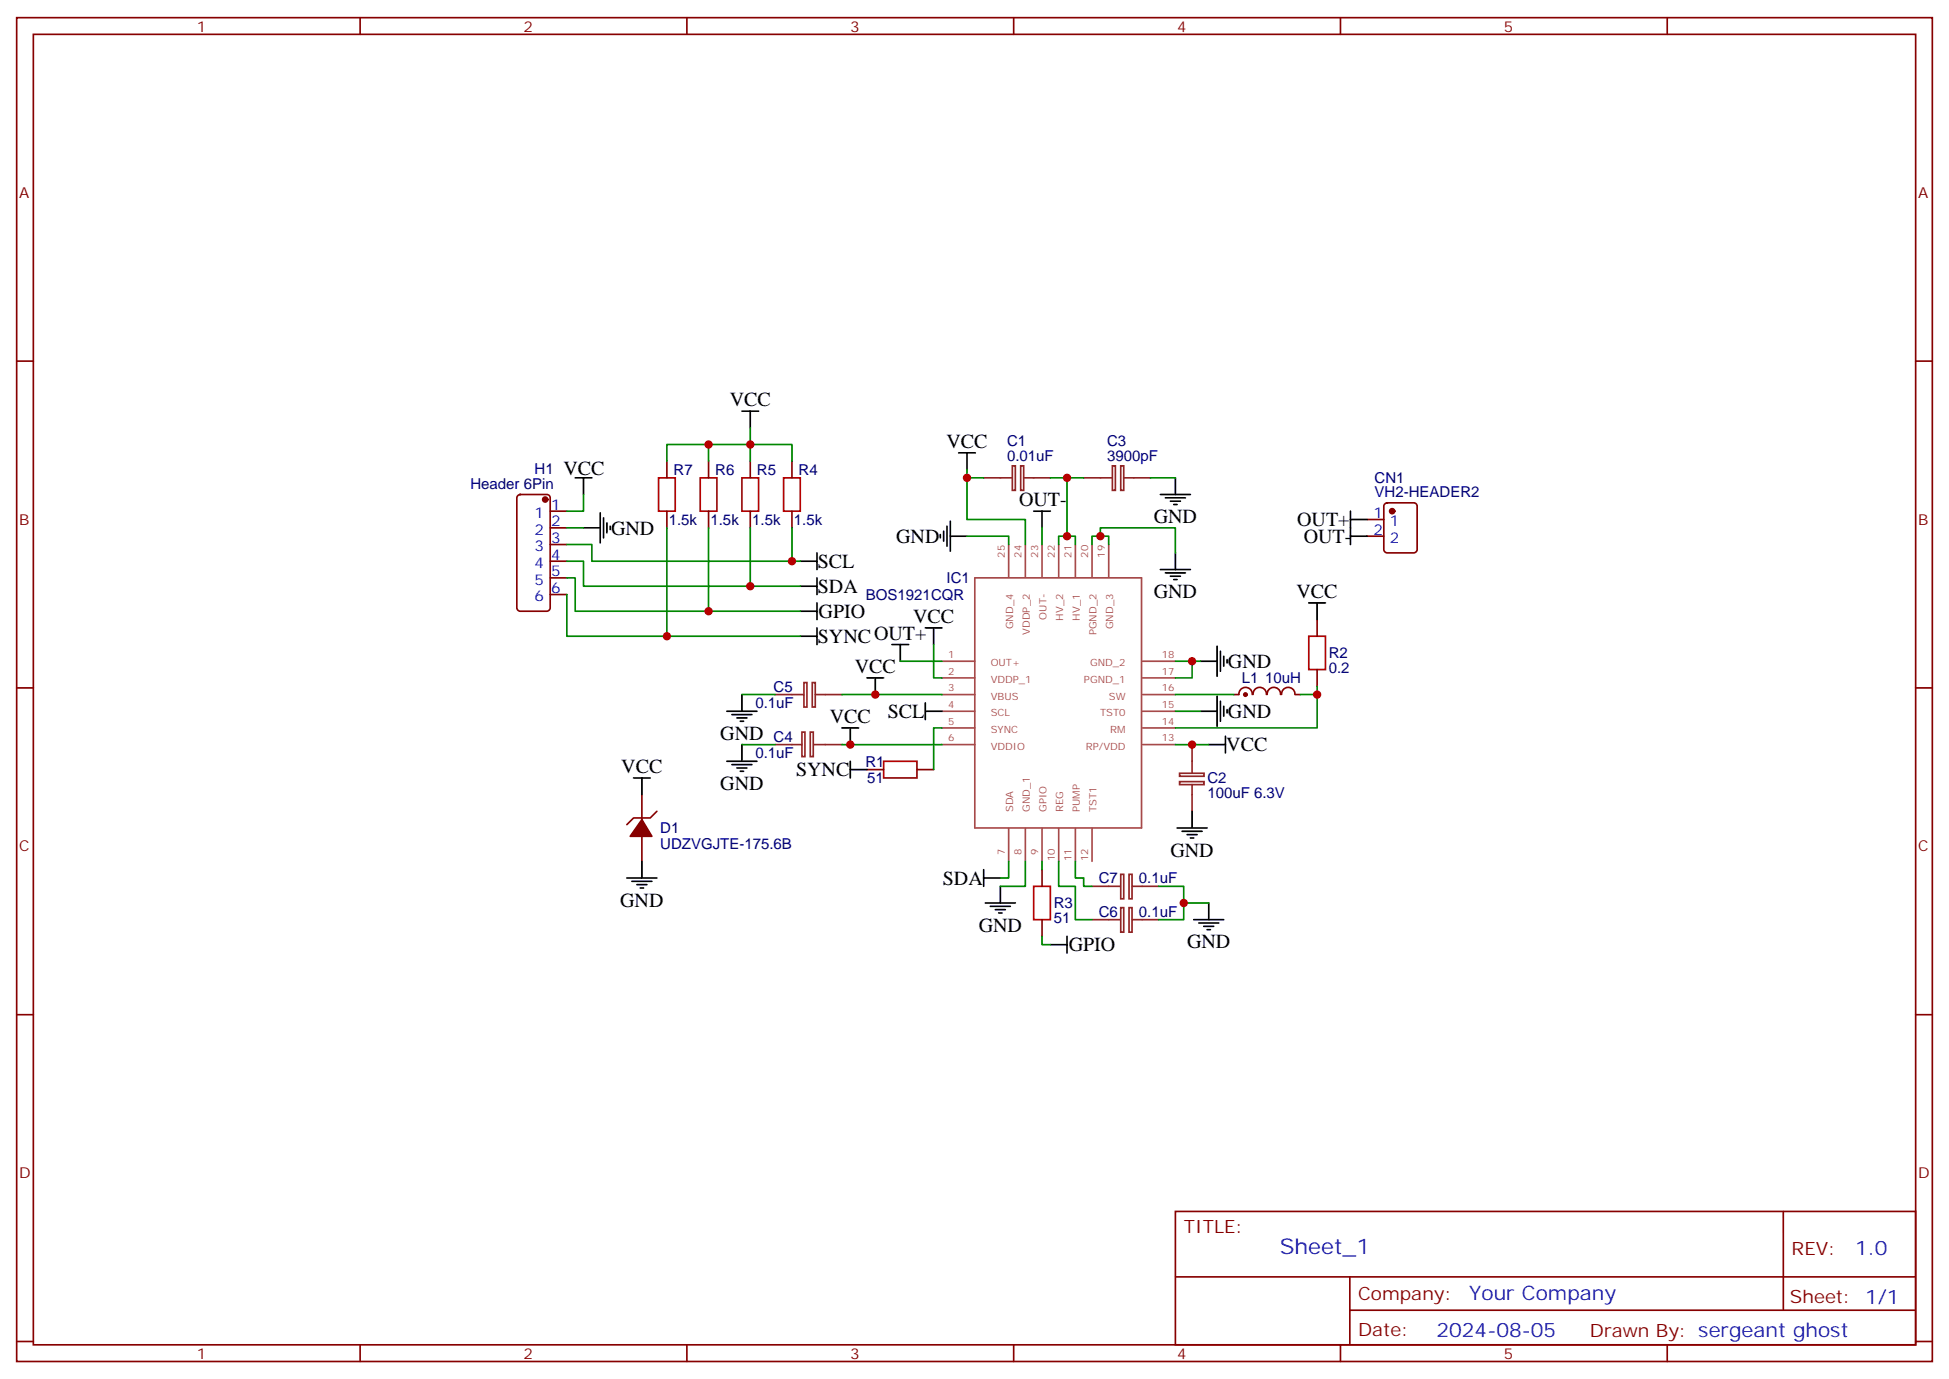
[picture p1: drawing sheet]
<svg xmlns="http://www.w3.org/2000/svg" width="412mm" height="292mm" viewBox="0 0 412 292" stroke-linecap="round" stroke-linejoin="round" font-family="sans-serif">
<g fill="none" stroke="#870000" stroke-width=".35">
<path d="M3.5 3.7h405.4v284.4h-405.4zM7.1 7.3h398.2v277.3h-398.2zM76.2 3.7v3.6M145.3 3.7v3.6M214.5 3.7v3.6M283.6 3.7v3.6M352.8 3.7v3.6M3.5 76.4h3.6M405.3 76.4h3.6M141.1 97.6v3.5M149.9 97.6v3.5M158.7 97.6v3.5"/>
<path d="M167.6 97.6v3.5M109.6 104.8l.5-.2h5.6a.71 .71 0 0 1 .7 .7v23.3a.76 .76 0 0 1-.7 .7h-5.6a.76 .76 0 0 1-.7-.7v-23.3zM116.4 108.2h3.5M116.4 111.7h3.5M116.4 115.2h3.5M116.4 118.7h3.5M141.1 108.2v3.5M149.9 108.2v3.5M158.7 108.2v3.5M167.6 108.2v3.5M289.3 109.9h3.5M289.3 113.5h3.5"/>
<path d="M293 106.6l.5-.2h5.7a.71 .71 0 0 1 .7 .7v9.2a.76 .76 0 0 1-.7 .7h-5.7a.76 .76 0 0 1-.7-.7v-9.2zM116.4 122.3h3.5M116.4 125.8h3.5M278.7 131.1v3.5M3.5 145.6h3.6M261.1 147h1M262.2 146.9a1.41 1.41 0 0 1 1.4-1.5 1.41 1.41 0 0 1 1.4 1.5M265.1 146.9a1.41 1.41 0 0 1 1.5-1.5 1.41 1.41 0 0 1 1.4 1.5M268.1 146.9a1.41 1.41 0 0 1 1.4-1.5 1.41 1.41 0 0 1 1.4 1.5M271.2 146.9a1.41 1.41 0 0 1 1.4-1.5 1.41 1.41 0 0 1 1.4 1.5M274.1 147h1.1M278.7 141.7v3.5"/>
<path d="M405.3 145.6h3.6M135.8 168.1v5.3M135.8 177v5.2M139 171.7l-1.4 1.4h-3.5l-1.5 1.4M183.4 162.8h3.6M194 162.8h3.6M220.5 184v3.5M220.5 194.6v3.5M3.5 214.7h3.6M405.3 214.7h3.6M248.7 256.3h156.6v28.3h-156.6zM377.3 256.4v20.8"/>
<path d="M248.7 270.2h156.5M285.6 277.2h119.6M285.6 270.2v14.1M3.5 283.8h3.6M76.2 284.6v3.5M145.3 284.6v3.5M214.5 284.6v3.5M283.6 284.6v3.5M352.8 284.6v3.5M405.3 283.8h3.6"/>
</g>
<g fill="none" stroke="#a64a4a" stroke-width=".35">
<path d="M213.4 115.2v7M217 115.2v7M220.5 115.2v7M224 115.2v7M227.5 115.2v7M231.1 115.2v7M234.6 115.2v7M199.3 139.9h7M206.3 122.3h35.2v52.9h-35.2zM241.8 139.9h6.9M199.3 143.4h7M199.3 147h7"/>
<path d="M199.3 150.5h7M199.3 154h7M199.3 157.6h7M241.8 143.4h6.9M241.8 147h6.9M241.8 150.5h6.9M241.8 154h6.9M241.8 157.6h6.9M213.4 175.3v6.9M217 175.3v6.9M220.5 175.3v6.9M224 175.3v6.9"/>
<path d="M227.5 175.3v6.9M231.1 175.3v6.9"/>
</g>
<g fill="none" stroke="#8c2424" stroke-width=".35">
<path d="M214.2 98.6h.6v5.2h-.6zM216 98.6h.6v5.2h-.6zM235.4 98.6h.6v5.2h-.6zM237.1 98.6h.7v5.2h-.7zM208.1 101.1h6M216.6 101.1h5.6M229.3 101.1h6M237.8 101.1h5.6M164 157.6h5.7M164 147h6M169.7 154.9h.6v5.2h-.6zM170.1 144.4h.6v5.2h-.6z"/>
<path d="M171.4 154.9h.7v5.2h-.7zM171.9 144.4h.6v5.2h-.6zM172.2 157.6h6M172.5 147h5.7M252.2 157.6v5.9M249.6 163.6h5.2v.7h-5.2zM249.6 165.4h5.2v.6h-5.2zM252.2 166v5.7M231.1 194.6h6M231.1 187.5h6M237.1 192.1h.7v5.1h-.7zM237.1 185h.7v5.2h-.7z"/>
<path d="M238.9 192.1h.6v5.1h-.6zM238.9 185h.6v5.2h-.6zM239.5 194.6h5.7M239.5 187.5h5.7"/>
</g>
<g fill="#870000" stroke="#870000" stroke-width=".35">
<path d="M135.8 173.4l2.1 3.6h-4.6z"/>
<circle cx="263.5" cy="147" r=".35"/>
<circle cx="294.6" cy="108.2" r=".53"/>
<circle cx="115.4" cy="105.7" r=".53"/>
</g>
<path d="M139.3 101.1h3.6v7.1h-3.6zM148.2 101.1h3.5v7.1h-3.5zM157 101.1h3.5v7.1h-3.5zM165.8 101.1h3.5v7.1h-3.5zM276.9 134.6h3.6v7.1h-3.6zM187 161.1h7v3.5h-7zM218.7 187.5h3.5v7.1h-3.5z" fill="none" stroke="#a10000" stroke-width=".35"/>
<g fill="none" stroke="#000" stroke-width=".35">
<path d="M157 87h3.5M158.7 87v3.5M202.8 95.8h3.6M204.6 95.8v3.5M121.7 101.1h3.5M123.5 101.1v3.5M123.5 111.7h3.5M127 108.5v6.4M127.7 109.6v4.2M128.4 110.6v2.1M129.1 111.3v.7M169.3 118.7h3.6"/>
<path d="M172.9 117v3.5M199 113.1v.7M199.7 112.4v2.1M200.4 111.3v4.3M201.1 113.5h3.5M201.1 110.3v6.3M218.7 108.2h3.5M220.5 108.2v3.5M245.5 104.6h6.4M246.6 105.3h4.2M247.6 106h2.2M248.4 106.8h.7"/>
<path d="M248.7 101.1v3.5M248.7 117v3.5M285.8 109.9h3.5M285.8 108.2v7M285.8 113.5h3.5M169.3 124h3.6M169.3 134.6h3.6M169.3 129.3h3.6M172.9 122.3v3.5M172.9 127.6v3.5M172.9 132.9v3.5M188.7 136.4h3.6"/>
<path d="M190.5 136.4v3.5M195.8 132.9h3.5M197.6 132.9v3.5M245.5 120.5h6.4M246.6 121.2h4.2M247.6 121.9h2.2M248.4 122.6h.7M254 139.9h3.5M257.5 136.7v6.4M258.2 137.8v4.2M258.9 138.9v2.1M259.6 139.6v.7"/>
<path d="M276.9 127.6h3.6M278.7 127.6v3.5M153.8 150.5h6.4M154.9 151.2h4.2M155.9 151.9h2.1M156.6 152.6h.7M157 147v3.5M157 157.6v3.5M178.2 154h3.5M179.9 154v3.6M183.4 143.4h3.6M185.2 143.4v3.6"/>
<path d="M195.8 150.5h3.5M195.8 148.7v3.6M254 150.5h3.5M255.8 157.6h3.5M257.5 147.3v6.4M258.2 148.4v4.2M258.9 149.4v2.2M259.3 155.8v3.5M259.6 150.1v.7M134.1 164.6h3.5M135.8 164.6v3.5M153.8 161.1h6.4"/>
<path d="M154.9 161.8h4.2M155.9 162.5h2.1M156.6 163.2h.7M179.9 161.1v3.5M179.9 162.8h3.5M249.1 175.2h6.3M250.1 175.9h4.3M251.2 176.6h2.1M251.9 177.3h.7M252.2 171.7v3.5M132.6 185.8h6.4M133.7 186.5h4.2"/>
<path d="M134.8 187.2h2.1M135.5 187.9h.7M135.8 182.2v3.6M208.1 185.8h3.6M208.1 184v3.5M208.5 191.1h6.3M209.5 191.8h4.3M210.6 192.5h2.1M211.3 193.2h.7M211.7 187.5v3.6M222.2 199.9h3.6M225.8 198.1v3.5"/>
<path d="M252.6 194.6h6.3M253.6 195.3h4.3M254.7 196h2.1M255.4 196.7h.7M255.8 191.1v3.5"/>
</g>
<g fill="none" stroke="#008700" stroke-width=".35">
<path d="M141.1 97.6v-3.5h26.5v3.5M149.9 94.1v3.5M158.7 90.5v7.1M204.6 99.3v1.8h3.5M119.9 115.2h5.3v3.5h44.1M119.9 118.7h3.6v5.3h45.8M119.9 111.7h3.6M123.5 104.6v3.6h-3.6M141.1 111.7v22.9M149.9 111.7v17.6M158.7 111.7v12.3M167.6 111.7v7"/>
<path d="M204.6 101.1v8.8h12.4v5.3M204.6 113.5h8.8v1.7M220.5 111.7v3.5M222.2 101.1h3.6v12.4M224 115.2v-1.7h3.5v1.7M225.8 101.1h3.5M231.1 115.2v-1.7h3.5v1.7M232.8 113.5v-1.8h15.9v5.3M243.4 101.1h5.3M119.9 122.3h1.8v7h47.6M119.9 125.8v8.8h49.4M190.5 139.9h8.8"/>
<path d="M197.6 136.4v7h1.7M248.7 139.9h3.5v3.5h-3.5M252.2 139.9h1.8M157 157.6h7M157 147h7M178.2 157.6h21.1M178.2 147h21.1M199.3 154h-1.7v8.8M248.7 157.6h7.1M248.7 147h12.4M248.7 150.5h5.3M275.2 147h3.5"/>
<path d="M278.7 145.2v8.8h-30M213.4 182.2v3.6h-1.7M217 182.2v5.3h-5.3M220.5 198.1v1.8h1.7M220.5 182.2v1.8M224 182.2v5.3h3.5v7.1h3.6M227.5 182.2v3.6h1.8v1.7h1.8M245.2 187.5h5.3v7.1h-5.3M250.5 191.1h5.3"/>
</g>
<g fill="#c00">
<circle cx="252.2" cy="139.9" r=".88"/>
<circle cx="232.8" cy="113.5" r=".88"/>
<circle cx="252.2" cy="157.6" r=".88"/>
<circle cx="278.7" cy="147" r=".88"/>
<circle cx="225.8" cy="113.5" r=".88"/>
<circle cx="225.8" cy="101.1" r=".88"/>
<circle cx="204.6" cy="101.1" r=".88"/>
<circle cx="185.2" cy="147" r=".88"/>
<circle cx="179.9" cy="157.6" r=".88"/>
<circle cx="250.5" cy="191.1" r=".88"/>
<circle cx="167.6" cy="118.7" r=".88"/>
<circle cx="158.8" cy="124" r=".88"/>
<circle cx="149.9" cy="129.3" r=".88"/>
<circle cx="141.1" cy="134.6" r=".88"/>
<circle cx="149.9" cy="94.1" r=".88"/>
<circle cx="158.8" cy="94.1" r=".88"/>
</g>
<text font-size="4.6" fill="#00f" x="270.8" y="265.4">Sheet_1</text>
<g font-size="4.2">
<text x="154.4" y="85.9">VCC</text>
<text x="200.3" y="94.7">VCC</text>
<text x="119.2" y="100.4">VCC</text>
<text x="215.6" y="107.1">OUT-</text>
<text x="129.3" y="113.1">GND</text>
<text x="244.1" y="110.7">GND</text>
<text x="274.5" y="111.3">OUT+</text>
<text x="189.6" y="114.9">GND</text>
<text x="275.9" y="114.9">OUT-</text>
<text x="173" y="120.2">SCL</text>
<text x="173" y="125.5">SDA</text>
<text x="173.2" y="130.8">GPIO</text>
<text x="193.2" y="131.8">VCC</text>
<text x="244.1" y="126.6">GND</text>
<text x="274.3" y="126.5">VCC</text>
<text x="173" y="136.1">SYNCOUT+</text>
<text x="180.9" y="142.4">VCC</text>
<text x="259.8" y="141.3">GND</text>
<text x="175.6" y="153">VCC</text>
<text x="187.9" y="151.9">SCL</text>
<text x="259.8" y="151.9">GND</text>
<text x="152.4" y="156.6">GND</text>
<text x="259.5" y="159">VCC</text>
<text x="131.5" y="163.5">VCC</text>
<text x="152.4" y="167.1">GND</text>
<text x="168.4" y="164.3">SYNC</text>
<text x="247.6" y="181.2">GND</text>
<text x="131.2" y="191.9">GND</text>
<text x="199.5" y="187.2">SDA</text>
<text x="207.1" y="197.1">GND</text>
<text x="226.1" y="201.3">GPIO</text>
<text x="251.2" y="200.7">GND</text>
</g>
<g font-size="4.2" fill="#00f">
<text x="392.5" y="265.6">1.0</text>
<text x="310.9" y="275.2">Your Company</text>
<text x="304" y="283">2024-08-05</text>
</g>
<g font-size="3.9" fill="#800">
<text x="250.5" y="260.9">TITLE:</text>
<text x="379.1" y="265.6">REV:</text>
<text x="287.4" y="275.1">Company:</text>
<text x="378.7" y="275.7">Sheet: 1/1</text>
<text x="287.4" y="282.8">Date:</text>
<text x="336.4" y="282.9">Drawn By: sergeant ghost</text>
</g>
<g font-size="3.2" fill="#800">
<text x="41.6" y="6.7">1</text>
<text x="110.8" y="6.7">2</text>
<text x="179.9" y="6.7">3</text>
<text x="249.1" y="6.7">4</text>
<text x="318.2" y="6.7">5</text>
<text x="4.1" y="41.8">A</text>
<text x="405.9" y="41.8">A</text>
<text x="4.1" y="111">B</text>
<text x="405.9" y="111">B</text>
<text x="4.1" y="180.1">C</text>
<text x="405.9" y="180.1">C</text>
<text x="4.1" y="249.3">D</text>
<text x="405.9" y="249.3">D</text>
<text x="41.6" y="287.5">1</text>
<text x="110.8" y="287.5">2</text>
<text x="179.9" y="287.5">3</text>
<text x="249.1" y="287.5">4</text>
<text x="318.2" y="287.5">5</text>
</g>
<g font-size="3.2" fill="#000080">
<text x="213.1" y="94.4">C1</text>
<text x="234.3" y="94.4">C3</text>
<text x="113.1" y="100.3">H1</text>
<text x="142.5" y="100.5">R7</text>
<text x="151.4" y="100.5">R6</text>
<text x="160.2" y="100.5">R5</text>
<text x="169" y="100.5">R4</text>
<text x="213.1" y="97.5">0.01uF</text>
<text x="234.3" y="97.5">3900pF</text>
<text x="99.5" y="103.4">Header 6Pin</text>
<text x="290.9" y="105.1">VH2-HEADER2</text>
<text x="290.9" y="102.1">CN1</text>
<text x="141.5" y="111.1">1.5k</text>
<text x="150.3" y="111.1">1.5k</text>
<text x="159.2" y="111.1">1.5k</text>
<text x="168" y="111.1">1.5k</text>
<text x="200.3" y="123.4">IC1</text>
<text x="183.2" y="127">BOS1921CQR</text>
<text x="281.2" y="142.4">0.2</text>
<text x="281.2" y="139.3">R2</text>
<text x="159.8" y="149.9">0.1uF</text>
<text x="163.7" y="146.4">C5</text>
<text x="262.8" y="144.6">L1</text>
<text x="267.7" y="144.6">10uH</text>
<text x="159.8" y="160.5">0.1uF</text>
<text x="163.7" y="156.9">C4</text>
<text x="183.1" y="162.2">R1</text>
<text x="183.5" y="165.8">51</text>
<text x="255.5" y="165.8">C2</text>
<text x="255.5" y="168.9">100uF 6.3V</text>
<text x="139.7" y="179.5">UDZVGJTE-175.6B</text>
<text x="139.7" y="176.3">D1</text>
<text x="232.5" y="186.9">C7</text>
<text x="241" y="186.9">0.1uF</text>
<text x="223" y="195.4">51</text>
<text x="223" y="192.2">R3</text>
<text x="232.5" y="194">C6</text>
<text x="241" y="194">0.1uF</text>
</g>
<g font-size="3.2" fill="#00f">
<text x="116.6" y="107.8">1</text>
<text x="113.1" y="109.6">1</text>
<text x="113.1" y="113.1">2</text>
<text x="116.6" y="111.3">2</text>
<text x="290.6" y="109.6">1</text>
<text x="290.6" y="113.1">2</text>
<text x="294.1" y="111.3">1</text>
<text x="113.1" y="116.6">3</text>
<text x="116.6" y="114.9">3</text>
<text x="116.6" y="118.4">4</text>
<text x="294.1" y="114.9">2</text>
<text x="113.1" y="120.2">4</text>
<text x="113.1" y="123.7">5</text>
<text x="116.6" y="121.9">5</text>
<text x="116.6" y="125.4">6</text>
<text x="113.1" y="127.2">6</text>
</g>
<g font-size="2.1" fill="#a54b4b">
<text x="212.6" y="118" transform="rotate(-90 212.6 118)">25</text>
<text x="216.2" y="118" transform="rotate(-90 216.2 118)">24</text>
<text x="219.7" y="118" transform="rotate(-90 219.7 118)">23</text>
<text x="223.2" y="118" transform="rotate(-90 223.2 118)">22</text>
<text x="226.7" y="118" transform="rotate(-90 226.7 118)">21</text>
<text x="230.3" y="118" transform="rotate(-90 230.3 118)">20</text>
<text x="233.8" y="118" transform="rotate(-90 233.8 118)">19</text>
<text x="221.4" y="131.1" transform="rotate(-90 221.4 131.1)">OUT-</text>
<text x="224.9" y="131.4" transform="rotate(-90 224.9 131.4)">HV_2</text>
<text x="228.5" y="131.4" transform="rotate(-90 228.5 131.4)">HV_1</text>
<text x="214.4" y="133.2" transform="rotate(-90 214.4 133.2)">GND_4</text>
<text x="217.9" y="134.3" transform="rotate(-90 217.9 134.3)">VDDP_2</text>
<text x="232" y="134.5" transform="rotate(-90 232 134.5)">PGND_2</text>
<text x="235.5" y="133.2" transform="rotate(-90 235.5 133.2)">GND_3</text>
<text x="200.6" y="139.2">1</text>
<text x="200.6" y="142.7">2</text>
<text x="209.6" y="141">OUT+</text>
<text x="230.6" y="141">GND_2</text>
<text x="245.8" y="139.2">18</text>
<text x="245.8" y="142.7">17</text>
<text x="200.6" y="146.3">3</text>
<text x="200.6" y="149.8">4</text>
<text x="209.6" y="144.5">VDDP_1</text>
<text x="209.6" y="148">VBUS</text>
<text x="229.4" y="144.5">PGND_1</text>
<text x="234.6" y="148">SW</text>
<text x="245.8" y="146.3">16</text>
<text x="245.8" y="149.8">15</text>
<text x="200.6" y="153.3">5</text>
<text x="209.6" y="151.5">SCL</text>
<text x="209.6" y="155.1">SYNC</text>
<text x="232.8" y="151.5">TST0</text>
<text x="234.9" y="155.1">RM</text>
<text x="245.8" y="153.3">14</text>
<text x="200.6" y="156.9">6</text>
<text x="209.6" y="158.6">VDDIO</text>
<text x="229.8" y="158.6">RP/VDD</text>
<text x="245.8" y="156.9">13</text>
<text x="214.4" y="171.8" transform="rotate(-90 214.4 171.8)">SDA</text>
<text x="217.9" y="171.8" transform="rotate(-90 217.9 171.8)">GND_1</text>
<text x="221.4" y="171.8" transform="rotate(-90 221.4 171.8)">GPIO</text>
<text x="224.9" y="171.8" transform="rotate(-90 224.9 171.8)">REG</text>
<text x="228.5" y="171.8" transform="rotate(-90 228.5 171.8)">PUMP</text>
<text x="232" y="171.8" transform="rotate(-90 232 171.8)">TST1</text>
<text x="212.6" y="180.8" transform="rotate(-90 212.6 180.8)">7</text>
<text x="216.2" y="180.8" transform="rotate(-90 216.2 180.8)">8</text>
<text x="219.7" y="180.8" transform="rotate(-90 219.7 180.8)">9</text>
<text x="223.2" y="182.2" transform="rotate(-90 223.2 182.2)">10</text>
<text x="226.7" y="182.2" transform="rotate(-90 226.7 182.2)">11</text>
<text x="230.3" y="182.2" transform="rotate(-90 230.3 182.2)">12</text>
</g>
</svg>
